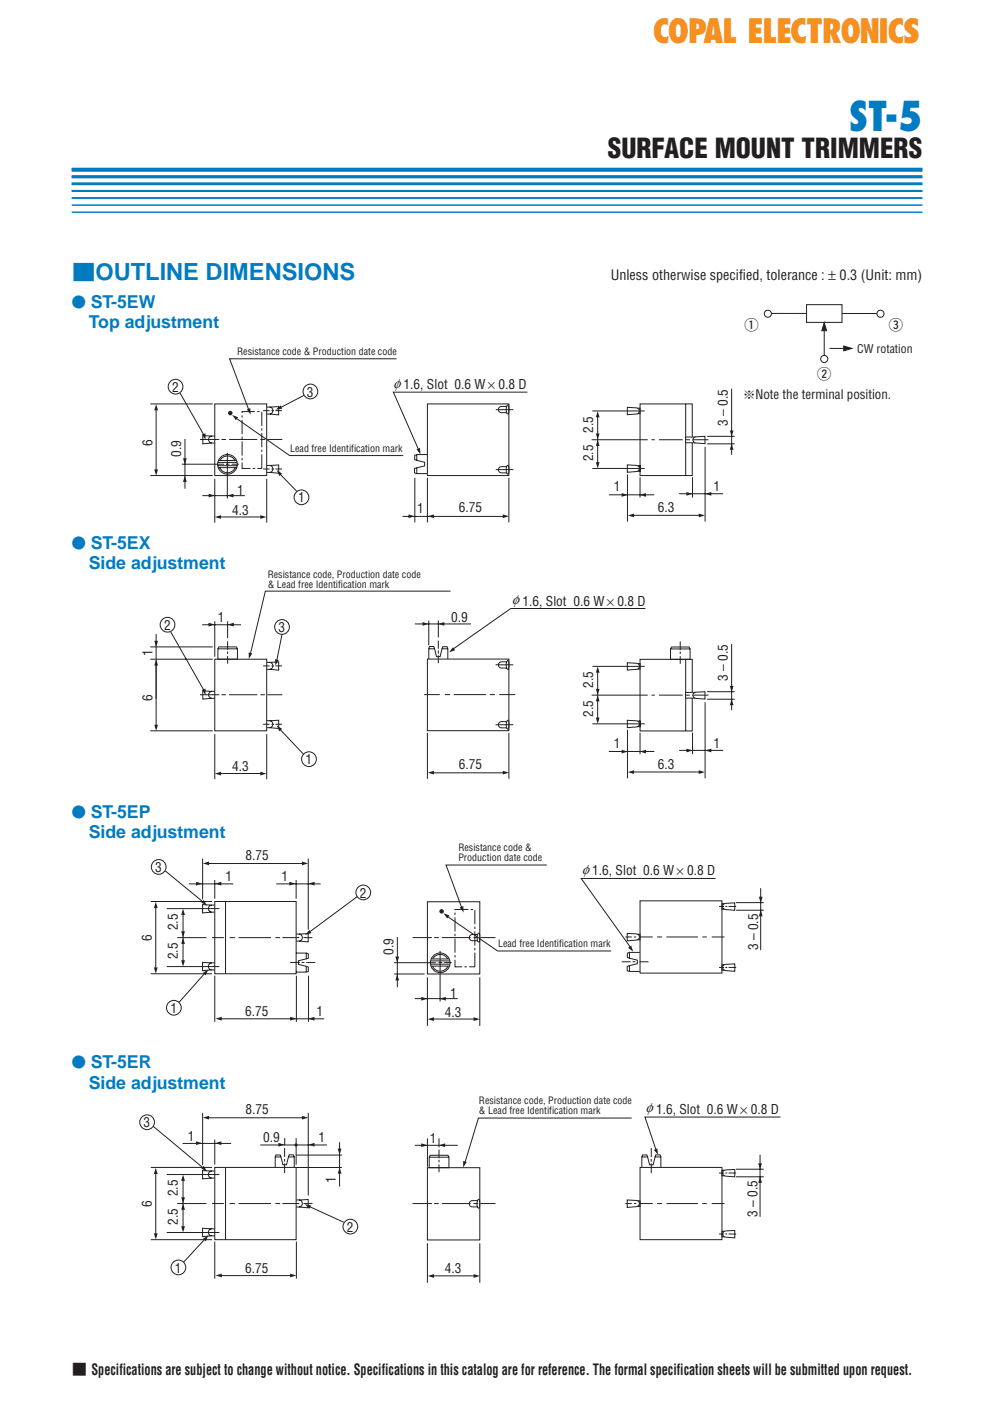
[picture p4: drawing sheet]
<svg xmlns="http://www.w3.org/2000/svg" width="210mm" height="297mm" viewBox="0 0 210 297" stroke-linecap="round" stroke-linejoin="round" font-family="sans-serif">
<path d="M15.2 35.8h179.6" fill="none" stroke="#007bc2" stroke-width=".77" stroke-linecap="butt"/>
<path d="M15.2 37.3h179.6" fill="none" stroke="#007bc2" stroke-width=".6"/>
<path d="M15.2 38.8h179.6" fill="none" stroke="#007bc2" stroke-width=".53"/>
<path d="M15.2 40.3h179.6" fill="none" stroke="#007bc2" stroke-width=".42"/>
<path d="M15.2 41.8h179.6" fill="none" stroke="#007bc2" stroke-width=".32"/>
<path d="M15.2 43.3h179.6M15.2 44.8h179.6" fill="none" stroke="#007bc2" stroke-width=".21"/>
<path d="M45.4 139.3h10.9v15.1h-10.9z" fill="none" stroke="#231f20" stroke-width=".21"/>
<g fill="#231f20">
<path d="M33 139.3l.4 1.3h-.8z"/>
<path d="M32.6 153.1h.8l-.4 1.3z"/>
<path d="M90.4 163.2l1.3-.4v.8z"/>
<path d="M106.2 162.8l1.3 .4-1.3 .4z"/>
</g>
<path d="M31.7 139.3h13.2M36.1 133.5l7 12.4M31.7 154.4h13.2M33 140.1v13.7M45.4 155.1v9.5M56.3 155.1v9.5M46.3 163.4h9.2" fill="none" stroke="#231f20" stroke-width=".21"/>
<path d="M58.5 153.3l1.1 .7-.6 .5z" fill="#231f20"/>
<path d="M44.7 146.1l-1.9-.1v1.7l1.9-.2M45.4 146.1a1.01 1.01 0 0 0-1.3 .4 .74 .74 0 0 0 .7 1h.6" fill="none" stroke="#231f20" stroke-width=".21"/>
<path d="M42.7 145.7l.7-.2v1.3z" fill="#231f20"/>
<path d="M56.3 139.9a1.01 1.01 0 0 1 1.3 .5 .74 .74 0 0 1-.7 1h-.6M57 139.9l1.9-.1v1.8l-1.9-.2M56.3 152.3a1.01 1.01 0 0 1 1.3 .4 .74 .74 0 0 1-.7 1h-.6M57 152.3l1.9-.1v1.7l-1.9-.2M59.2 154.1l4.9 5.3" fill="none" stroke="#231f20" stroke-width=".21"/>
<path d="M58.1 139.2l.8 .2-.7 1.2z" fill="#231f20"/>
<g fill="none" stroke="#231f20" stroke-width=".21">
<path d="M59.6 134l-1.1 5.5M90.3 139.2h17.2v15.2h-17.2zM135.2 139.3h11v15.1h-11zM144.9 139.3v15.1M42.2 146.8h4.1M46.8 146.8h.9M48.4 146.8h5.9M55 146.8h1M55.6 140.7h1.3M55.6 153h1.3M56.5 146.8h3.1M57.4 140.7h.5"/>
<path d="M57.4 153h.5M58.2 140.7h1.4M58.2 153h1.4M90.3 154.8v9.7M104.7 140.5h3.7M104.7 153.1h3.7M107.5 154.8v9.7M134.7 152.3h.5v1.2h-.5zM91.3 163.3h15.2"/>
</g>
<path d="M132.5 152.2l1.8 .1a.69 .69 0 0 1 .8 .7l-.3 .5-.5 .1-1.8 .1z" fill="#fff"/>
<path d="M132.5 152.2l1.8 .1a.69 .69 0 0 1 .8 .7l-.3 .5-.5 .1-1.8 .1zM134.7 140.2h.5v1.2h-.5z" fill="none" stroke="#231f20" stroke-width=".21"/>
<path d="M132.5 140l1.8 .1a.69 .69 0 0 1 .8 .8l-.3 .4-.5 .1-1.8 .2z" fill="#fff"/>
<path d="M132.5 140l1.8 .1a.69 .69 0 0 1 .8 .8l-.3 .4-.5 .1-1.8 .2z" fill="none" stroke="#231f20" stroke-width=".21"/>
<path d="M144.8 146.3h2.1v1.2h-2.1z" fill="#fff"/>
<path d="M144.8 146.3h2.1v1.2h-2.1z" fill="none" stroke="#231f20" stroke-width=".21"/>
<path d="M146.5 146.5l.5-.3 1.9-.1v1.6l-2.2-.3-.3-.4z" fill="#fff"/>
<g fill="none" stroke="#231f20" stroke-width=".21">
<path d="M154.6 136.1v13.9M125.1 152.9h11.1M125.1 140.8h11.1M126.3 141.4v11M128.6 158.8h9.6M132.6 154.2v10.2M135.2 154.8v4.5M143.5 158.5h9.3M146.3 154.8v4.5M146.5 146.5l.5-.3 1.9-.1v1.6l-2.2-.3-.3-.4zM149 148.4v16M149.4 146.1h5.8"/>
<path d="M149.4 147.7h5.8M133.5 163.1h14.4"/>
</g>
<g fill="#231f20">
<path d="M132.6 163.1l1.3-.4v.8z"/>
<path d="M147.6 162.7l1.3 .4-1.3 .4z"/>
<path d="M149 158.6l1.3-.4v.7z"/>
<path d="M145 158.2l1.3 .4-1.3 .3z"/>
<path d="M135.2 158.8l1.3-.4v.8z"/>
<path d="M131.3 158.4l1.3 .4-1.3 .4z"/>
<path d="M126.3 140.8l.4 1.3h-.8z"/>
<path d="M125.9 151.6h.8l-.4 1.3z"/>
<path d="M125.9 145.5h.8l-.4 1.3z"/>
<path d="M126.3 146.9l.4 1.3h-.8z"/>
</g>
<path d="M125 146.9h11.8M137.6 146.9h.7M139.2 146.9h5M144.9 146.9h.8M146.4 146.9h3.2" fill="none" stroke="#231f20" stroke-width=".21"/>
<g fill="#231f20">
<path d="M154.2 144.9h.8l-.4 1.3z"/>
<path d="M154.6 147.7l.4 1.3h-.8z"/>
<path d="M55 163l1.3 .4-1.3 .4z"/>
<path d="M45.4 163.4l1.3-.4v.8z"/>
</g>
<path d="M33 134v13.6M46 137.1h4.2v2.2h-4.2zM46 137.1l.2-.4h3.8l.2 .4M87.6 131.8h11.9M90.6 131.1v5.2M92.6 131.1v3.6M92.6 135.3v1.7M92.6 137.4v.7M92.6 138.5v1.6M136.3 128.6h-28.4l-12.4 8.7" fill="none" stroke="#231f20" stroke-width=".21"/>
<path d="M32.6 135.4h.8l-.4 1.3z" fill="#231f20"/>
<path d="M31.7 136.7h13.2M42.7 132h8.2M45.4 131.2v7.5M48.1 131.2v3.6M48.1 135.5v1.8M48.1 137.6v.5M48.1 138.6v1.6" fill="none" stroke="#231f20" stroke-width=".21"/>
<g fill="#231f20">
<path d="M44 131.6l1.4 .4-1.4 .3z"/>
<path d="M48.1 132l1.3-.4v.7z"/>
<path d="M52.5 137.8l.8 .2-.7 1.2z"/>
</g>
<path d="M95.2 124.9h-39.1l-3.2 13.1" fill="none" stroke="#231f20" stroke-width=".21"/>
<g fill="#231f20">
<path d="M89.3 131.4l1.3 .4-1.3 .4z"/>
<path d="M92.6 131.8l1.3-.4v.8z"/>
</g>
<path d="M141.6 137.1h4.2v2.2h-4.2zM141.6 137.1l.2-.4h3.8l.2 .4M143.7 135.5v1.8M143.7 137.6v.6M143.7 138.6v1.6M89.6 146.7h3.3M94 146.7h1.1M95.8 146.7h6.8M103.5 146.7h1.1M105.5 146.7h3.3" fill="none" stroke="#231f20" stroke-width=".21"/>
<path d="M95.7 136.7l.5 .7-1.3 .4z" fill="#231f20"/>
<g fill="none" stroke="#231f20" stroke-width=".21">
<path d="M90.6 139.3v-2.2h1.2l.4 1.6h.8l.4-1.6h1.2v2.2M90.6 137l.1-.4h.9l.2 .4M93.4 137.1l.1-.5h.9l.2 .5M107 139.8h-1a.66 .66 0 0 0-.7 .7 .66 .66 0 0 0 .7 .6h1.1M107.2 139.6l.1-.1a2.29 2.29 0 0 1 0 1.9l-.3-.6v-.7zM107 152.5h-1a.66 .66 0 0 0-.7 .6 .66 .66 0 0 0 .7 .7h1.1M107.2 152.2h.1a2.29 2.29 0 0 1 0 1.9l-.3-.6v-.8zM35.2 192h11.2M38.7 192.6v11.1M45.4 190.5h17.2v15.2h-17.2zM35.2 204.2h11.2M62.5 201.4h2.2v1.2l-1.7 .4v.7l1.7 .4v1.3h-2.2"/>
<path d="M64.7 201.4l.4 .1v.9l-.4 .2"/>
<circle cx="35.4" cy="132" r="1.56"/>
<circle cx="59.6" cy="132.5" r="1.56"/>
<circle cx="65.3" cy="160.4" r="1.56"/>
</g>
<g fill="#231f20">
<path d="M32.9 190.5l.4 1.3h-.8z"/>
<path d="M38.3 202.9h.8l-.4 1.3z"/>
<path d="M38.3 196.8h.8l-.4 1.3z"/>
<path d="M38.7 198.1l.4 1.3h-.8z"/>
</g>
<path d="M32.9 191.2v13.8M37.4 198.1h6.2M48.5 198.1h1.1M50.4 198.1h6.9M58.2 198.1h1" fill="none" stroke="#231f20" stroke-width=".21"/>
<g fill="#231f20">
<path d="M38.7 192l.4 1.3h-.8z"/>
<path d="M32.5 204.4h.8l-.4 1.3z"/>
</g>
<g fill="none" stroke="#231f20" stroke-width=".21">
<path d="M39.9 186.7h9.4M42.8 181.4v8.6M44.7 191.2l-1.9-.1v1.8l1.9-.2M45.3 191.2a1.02 1.02 0 0 0-1.2 .5 .74 .74 0 0 0 .7 1h.5M45.4 185.9v4M47.6 190.5v15.2M58.4 186.7h9.3M59.7 198.1h3.5M62.6 197.3a1.02 1.02 0 0 1 1.2 .5 .74 .74 0 0 1-.7 1h-.5M62.6 185.9v4M63.2 197.3l1.9-.1v1.8l-1.9-.2M64.1 198.1h1.9"/>
<path d="M65.1 181.4v15M44.7 203.4l-1.9-.1v1.8l1.9-.2M45.3 203.4a1.02 1.02 0 0 0-1.2 .5 .74 .74 0 0 0 .7 1h.5M61.3 203.3h2M63.7 203.3h.6M64.7 203.3h1.9"/>
</g>
<g fill="#231f20">
<path d="M41.4 186.3l1.3 .4-1.3 .4z"/>
<path d="M45.4 186.7l1.4-.4v.8z"/>
<path d="M61.1 186.3l1.3 .4-1.3 .4z"/>
<path d="M65.1 186.7l1.3-.4v.8z"/>
<path d="M42.5 190.7l.6-.6 .6 1.2z"/>
</g>
<path d="M34.9 184l8.2 6.7" fill="none" stroke="#231f20" stroke-width=".21"/>
<g fill="#231f20">
<path d="M42.9 205.5l1.1-.7-.5 1.3z"/>
<path d="M65.4 196.5l.4 .6-1.3 .4z"/>
</g>
<path d="M43.6 182.4h20.6M75.5 189.4l-10.1 7.5M43.3 205.5l-5.5 6.2" fill="none" stroke="#231f20" stroke-width=".21"/>
<g fill="#231f20">
<path d="M63.8 182l1.3 .4-1.3 .4z"/>
<path d="M42.9 182.4l1.3-.4v.8z"/>
</g>
<g fill="none" stroke="#231f20" stroke-width=".21">
<path d="M83.9 198v10.6M90.3 190.5h11.1v15.3h-11.1zM115.5 182.7h-21.3l3.4 9.3M83.3 205.8h6.4M87.6 211h9.1M90.3 206.5v10.2M91 203.7h4M91 203h4M91 204.1h3.9M91.1 202.6h3.8M92.6 203.4h.8M93 200.9v10.7"/>
<path d="M93.9 203.4h1.5M101.4 206.5v10.2"/>
</g>
<path d="M96.1 192.1h4.2v12.2h-4.2z" fill="none" stroke="#231f20" stroke-width=".21" stroke-dasharray="3 .5 .5 .5" stroke-linecap="butt"/>
<g fill="#231f20">
<path d="M83.9 205.8l.4 1.3h-.8z"/>
<path d="M83.5 202.1h.8l-.4 1.3z"/>
<path d="M89 210.6l1.3 .4-1.3 .4z"/>
<path d="M92.9 211l1.3-.4v.8z"/>
<path d="M97.1 191.7l.8-.3v1.4z"/>
</g>
<path d="M87.1 198.1h4.1M91.7 198.1h1M93.3 198.1h6.1M100 198.1h1M100.9 197.4h-1.1a.66 .66 0 0 0-.7 .7 .66 .66 0 0 0 .7 .6h1.1M101 197.2l.2-.1a2.29 2.29 0 0 1 0 1.9l-.4-.5v-.8zM101.5 198.1h3.2M135.2 190.3h17.3v15.3h-17.3zM151.2 185.6h-28.4l10.5 14.7M155.5 190.7h5.8M155.5 192.3h5.8M160.7 187.6v13.1" fill="none" stroke="#231f20" stroke-width=".21"/>
<g fill="#231f20">
<path d="M160.3 189.5h.8l-.4 1.3z"/>
<path d="M160.7 192.3l.4 1.3h-.8z"/>
<path d="M132.7 200.2l.6-.4 .5 1.3z"/>
</g>
<path d="M134.7 197.4h.5v1.1h-.5z" fill="none" stroke="#231f20" stroke-width=".21"/>
<path d="M132.5 197.2l1.8 .1a.7 .7 0 0 1 .8 .7l-.3 .5-.5 .1-1.8 .2z" fill="#fff"/>
<path d="M132.5 197.2l1.8 .1a.7 .7 0 0 1 .8 .7l-.3 .5-.5 .1-1.8 .2zM131.3 203.2h1.9M133.6 203.2h.6M135.1 203.2h1.9M152.5 203.8h.5v1.2h-.5z" fill="none" stroke="#231f20" stroke-width=".21"/>
<path d="M152.8 204l.5-.3 1.9-.1v1.6l-2.3-.3-.3-.4z" fill="#fff"/>
<path d="M152.5 190.9h.5v1.2h-.5zM151.9 204.4h1.1M152.8 204l.5-.3 1.9-.1v1.6l-2.3-.3-.3-.4zM153.2 204.4h.4M153.9 204.4h1.6" fill="none" stroke="#231f20" stroke-width=".21"/>
<path d="M152.8 191.1l.5-.2 1.9-.2v1.6l-2.3-.3-.3-.4z" fill="#fff"/>
<path d="M132.1 197.9h1.4M133.9 197.9h.5M135.1 197.9h2.8M138.8 197.9h1.1M140.8 197.9h6.6M148.4 197.9h.9M150.4 197.9h2.6M151.9 191.5h1.1M152.8 191.1l.5-.2 1.9-.2v1.6l-2.3-.3-.3-.4zM153.2 191.5h.4M153.9 191.5h1.6M91 215.3h9.2" fill="none" stroke="#231f20" stroke-width=".21"/>
<g fill="#231f20">
<path d="M90.4 215.3l1.3-.4v.8z"/>
<path d="M100.1 214.9l1.3 .4-1.3 .4z"/>
</g>
<path d="M46.4 215.2h22.1M83.3 203.4h8.8" fill="none" stroke="#231f20" stroke-width=".21"/>
<g fill="#231f20">
<path d="M61.3 214.8l1.3 .4-1.3 .4z"/>
<path d="M45.5 215.2l1.3-.4v.8z"/>
</g>
<path d="M31.9 190.5h12.9M44.8 198.1h2.5M31.9 205.7h12.9M45.4 206.1v9.8M62.6 206.1v9.8M65.2 206.1v9.8" fill="none" stroke="#231f20" stroke-width=".21"/>
<path d="M65.1 215.2l1.3-.4v.8z" fill="#231f20"/>
<g fill="none" stroke="#231f20" stroke-width=".21">
<path d="M64.7 204.1l.4 .2v.9l-.4 .2M94.6 202.6a1.77 1.77 0 0 0-3.2 0M94.6 204.1a1.77 1.77 0 0 1-1.6 1.1 1.77 1.77 0 0 1-1.6-1.1M132.9 204l-.4 .2v.9l.4 .1M133 201.2l-.5 .2v.9l.5 .1M135.2 201.2h-2.2v1.2l1.6 .4v.8l-1.6 .4v1.2h2.2M35.2 248.1h11.2M38.7 248.8v11.1M45.4 246.6h17.2v15.3h-17.2zM35.2 260.4h11.2"/>
<circle cx="33.5" cy="183.2" r="1.56"/>
<circle cx="76.7" cy="188.5" r="1.56"/>
<circle cx="36.7" cy="212.9" r="1.56"/>
<circle cx="93" cy="203.4" r="2.08"/>
</g>
<g fill="#231f20">
<path d="M32.9 246.7l.4 1.3h-.8z"/>
<path d="M38.3 259.1h.8l-.4 1.3z"/>
<path d="M38.3 252.9h.8l-.4 1.4z"/>
<path d="M38.7 254.3l.4 1.3h-.8z"/>
</g>
<path d="M32.9 247.3v13.8M37.4 254.3h6.2M48.5 254.3h1.1M50.4 254.3h6.9M58.2 254.3h1" fill="none" stroke="#231f20" stroke-width=".21"/>
<g fill="#231f20">
<path d="M38.7 248.2l.4 1.3h-.8z"/>
<path d="M32.5 260.6h.8l-.4 1.3z"/>
</g>
<g fill="none" stroke="#231f20" stroke-width=".21">
<path d="M42.8 235.1v11.1M65.1 235.1v17.5M38.6 241.6h10.2M44.7 247.4l-1.9-.1v1.8l1.9-.2M44.7 259.6l-1.9-.1v1.8l1.9-.2M45.3 247.4a1.02 1.02 0 0 0-1.2 .4 .74 .74 0 0 0 .7 1.1h.5M45.3 259.6a1.02 1.02 0 0 0-1.2 .5 .74 .74 0 0 0 .7 1h.5M45.4 240.8v5.3M47.6 246.6v15.3M55 241.9h14.1M59.7 254.3h3.5M62.6 253.5a1.02 1.02 0 0 1 1.2 .5 .74 .74 0 0 1-.7 1h-.5"/>
<path d="M62.6 240.4v5.7M63.2 253.5l1.9-.1v1.8l-1.9-.2M64.1 254.3h1.9"/>
</g>
<g fill="#231f20">
<path d="M41.4 241.1l1.3 .4-1.3 .4z"/>
<path d="M45.4 241.5l1.4-.4v.8z"/>
<path d="M58.8 241.4l1.3 .4-1.3 .4z"/>
<path d="M65.1 241.8l1.3-.4v.8z"/>
<path d="M42.5 246.9l.6-.6 .6 1.2z"/>
</g>
<path d="M32.4 238l10.7 8.9" fill="none" stroke="#231f20" stroke-width=".21"/>
<g fill="#231f20">
<path d="M42.9 261.7l1.1-.7-.5 1.2z"/>
<path d="M64.4 254.4l1.3 .3-.3 .7z"/>
</g>
<path d="M43.6 236.1h20.6M43.3 261.7l-4.5 4.9" fill="none" stroke="#231f20" stroke-width=".21"/>
<g fill="#231f20">
<path d="M63.8 235.7l1.3 .4-1.3 .4z"/>
<path d="M42.9 236.1l1.3-.4v.8z"/>
</g>
<path d="M90.3 246.7h11.1v15.3h-11.1zM90.3 262.7v8.3M101.4 262.7v8.3" fill="none" stroke="#231f20" stroke-width=".21"/>
<path d="M97.8 245.3l.8 .2-.8 1.1z" fill="#231f20"/>
<path d="M87.1 254.3h4.1M91.7 254.3h1M93.3 254.3h6.1M100 254.3h1M101.5 254.3h3.2M135.2 246.6h17.3v15.3h-17.3zM155.5 247h5.8M155.5 248.6h5.8M160.6 244v13.1" fill="none" stroke="#231f20" stroke-width=".21"/>
<g fill="#231f20">
<path d="M160.2 245.8h.8l-.4 1.3z"/>
<path d="M160.6 248.6l.4 1.3h-.8z"/>
<path d="M138.1 242.9l.7-.3 .2 1.4z"/>
</g>
<path d="M134.7 253.7h.5v1.2h-.5z" fill="none" stroke="#231f20" stroke-width=".21"/>
<path d="M132.5 253.5l1.8 .1a.7 .7 0 0 1 .8 .8l-.3 .4-.5 .1-1.8 .2z" fill="#fff"/>
<path d="M132.5 253.5l1.8 .1a.7 .7 0 0 1 .8 .8l-.3 .4-.5 .1-1.8 .2zM152.5 260.1h.5v1.2h-.5z" fill="none" stroke="#231f20" stroke-width=".21"/>
<path d="M152.8 260.3l.5-.2 1.9-.2v1.6l-2.3-.3-.3-.4z" fill="#fff"/>
<path d="M152.5 247.2h.5v1.2h-.5zM151.9 260.7h1.1M152.8 260.3l.5-.2 1.9-.2v1.6l-2.3-.3-.3-.4zM153.2 260.7h.4M153.9 260.7h1.6" fill="none" stroke="#231f20" stroke-width=".21"/>
<path d="M152.8 247.4l.5-.2 1.9-.1v1.5l-2.3-.2-.3-.5z" fill="#fff"/>
<path d="M132.1 254.3h1.4M133.9 254.3h.5M135.1 254.3h2.8M138.8 254.3h1.1M140.8 254.3h6.6M148.4 254.3h.9M150.4 254.3h2.6M151.9 247.8h1.1M152.8 247.4l.5-.2 1.9-.1v1.5l-2.3-.2-.3-.5zM153.2 247.8h.4M153.9 247.8h1.6M91 269.5h9.2" fill="none" stroke="#231f20" stroke-width=".21"/>
<g fill="#231f20">
<path d="M90.4 269.6l1.3-.4v.8z"/>
<path d="M100.1 269.2l1.3 .4-1.3 .4z"/>
</g>
<path d="M46.4 269.5h15.2" fill="none" stroke="#231f20" stroke-width=".21"/>
<g fill="#231f20">
<path d="M61.3 269.1l1.3 .4-1.3 .4z"/>
<path d="M45.5 269.5l1.3-.4v.8z"/>
</g>
<g fill="none" stroke="#231f20" stroke-width=".21">
<path d="M31.9 246.6h12.9M44.8 254.3h2.5M60.1 242.5v1.9M60.1 244.8v.6M60.1 245.8v2M60.1 240.4v1.6M62.6 246.7h9.6M62.6 244h9.6M65.4 254.9l7.2 3.3M71.7 241.3v9.4M87.6 242h9.1M31.9 261.9h12.9"/>
<path d="M45.4 262.3v7.8M62.6 262.3v7.8"/>
</g>
<g fill="#231f20">
<path d="M89 241.6l1.3 .3-1.3 .4z"/>
<path d="M92.7 241.9l1.3-.3v.7z"/>
</g>
<path d="M133.4 236.2h-32.3l-2.9 9.6M137.6 242.5v1.9M137.6 244.8v.6M137.6 245.8v2" fill="none" stroke="#231f20" stroke-width=".21"/>
<g fill="#231f20">
<path d="M71.3 242.7h.8l-.4 1.3z"/>
<path d="M71.7 246.6l.4 1.4h-.8z"/>
</g>
<g fill="none" stroke="#231f20" stroke-width=".21">
<path d="M164.9 236h-28.7l2.4 7.1M58.1 246.6v-2.2h1.3l.4 1.7h.7l.4-1.7h1.3v2.2M58.1 244.4l.2-.4h.9l.2 .4M60.9 244.4l.2-.4h.9l.2 .4M90.3 240.5v6M90.7 244.5h4.1v2.2h-4.1zM90.7 244.5l.2-.4h3.7l.2 .4M92.7 240.5v1.9M92.7 242.9v1.8M92.7 245v.6M92.7 246v1.7M100.9 253.7h-1.1a.66 .66 0 0 0-.7 .6 .66 .66 0 0 0 .7 .7h1.1"/>
<path d="M101 253.4h.1a2.29 2.29 0 0 1 0 1.9l-.3-.6v-.8zM135.6 246.6v-2.2h1.2l.4 1.7h.8l.4-1.7h1.2v2.2M135.6 244.4l.1-.4h.9l.2 .4M138.4 244.4l.1-.4h.9l.2 .4"/>
<circle cx="31.1" cy="237.1" r="1.56"/>
<circle cx="74" cy="259.1" r="1.56"/>
<circle cx="37.7" cy="267.8" r="1.56"/>
</g>
<g fill="#231f20">
<path d="M90.4 109.1l1.3-.4v.8z"/>
<path d="M106.2 108.7l1.3 .4-1.3 .4z"/>
<circle cx="62.5" cy="241.9" r=".34"/>
</g>
<path d="M90.3 85.3h17.2v15.2h-17.2zM104.7 86.5h3.7M104.7 99.2h3.7M111.4 82.8h-28.3l5.6 12.8M85 109.1h21.5M87.6 100.9v9.5M90.3 100.9v9.5M107.5 100.9v9.5" fill="none" stroke="#231f20" stroke-width=".21"/>
<path d="M86.3 108.7l1.3 .4-1.3 .4z" fill="#231f20"/>
<path d="M88 98.8l-.4 .2v.9l.4 .1M88 96l-.4 .2v.9l.4 .2M90.2 96h-2.2v1.3l1.7 .4v.7l-1.7 .4v1.3h2.2M107 85.9h-1a.66 .66 0 0 0-.7 .6 .66 .66 0 0 0 .7 .7h1.1M107 98.6h-1a.66 .66 0 0 0-.7 .6 .66 .66 0 0 0 .7 .7h1.1M107.2 85.6h.1a2.28 2.28 0 0 1 0 1.9l-.3-.6v-.7zM107.2 98.4l.1-.1a2.28 2.28 0 0 1 0 1.9l-.3-.6v-.7z" fill="none" stroke="#231f20" stroke-width=".21"/>
<path d="M88 94.9l.7-.3 .1 1.4z" fill="#231f20"/>
<path d="M45.4 85.3h10.9v15.2h-10.9z" fill="none" stroke="#231f20" stroke-width=".21"/>
<path d="M51.1 87h4.2v12h-4.2z" fill="none" stroke="#231f20" stroke-width=".21" stroke-dasharray="3 .5 .5 .5" stroke-linecap="butt"/>
<g fill="#231f20">
<path d="M33 85.4l.4 1.3h-.8z"/>
<path d="M32.6 99.2h.8l-.4 1.3z"/>
</g>
<g fill="none" stroke="#231f20" stroke-width=".21">
<path d="M83.7 75.8h-35.2l4.1 11M31.7 85.3h13.2M33 86.1v13.7M38.4 98.1h9M39.1 92.7v10.5M47.7 98.1h.8M48 95.6v9.7M48.9 98.1h1.6M31.7 100.5h13.2M42.7 104.7h9M45.4 101.2v9.2M46.3 109.2h9.2"/>
<path d="M56.3 101.2v9.2"/>
</g>
<g fill="#231f20">
<path d="M39.1 100.5l.3 1.3h-.7z"/>
<path d="M38.7 96.8h.7l-.3 1.3z"/>
<path d="M55 108.8l1.3 .4-1.3 .4z"/>
<path d="M45.4 109.2l1.3-.4v.8z"/>
</g>
<path d="M38 83l5.1 9" fill="none" stroke="#231f20" stroke-width=".21"/>
<path d="M58.5 99.3l1.1 .8-.6 .5z" fill="#231f20"/>
<path d="M44.7 92.1l-1.9-.1v1.8l1.9-.2M45.4 92.1a1.01 1.01 0 0 0-1.3 .5 .74 .74 0 0 0 .7 1h.6" fill="none" stroke="#231f20" stroke-width=".21"/>
<path d="M42.7 91.8l.7-.2v1.3z" fill="#231f20"/>
<path d="M56.3 86a1.01 1.01 0 0 1 1.3 .5 .74 .74 0 0 1-.7 1h-.6M56.3 98.3a1.01 1.01 0 0 1 1.3 .5 .74 .74 0 0 1-.7 1h-.6M57 86l1.9-.1v1.7l-1.9-.1M57 98.3l1.9-.1v1.8l-1.9-.2M59.2 100.2l3.5 3.6" fill="none" stroke="#231f20" stroke-width=".21"/>
<path d="M58.3 86.5l1-.9 .3 .8z" fill="#231f20"/>
<path d="M64.3 83.5l-5 2.6" fill="none" stroke="#231f20" stroke-width=".21"/>
<path d="M49 87.7l1.3 .5-.5 .6z" fill="#231f20"/>
<path d="M49.9 88.4l11.3 7.8h24" fill="none" stroke="#231f20" stroke-width=".21"/>
<path d="M52.1 86.5l.8-.3v1.4z" fill="#231f20"/>
<g fill="none" stroke="#231f20" stroke-width=".21">
<path d="M42.2 92.8h4.1M46.8 92.8h.9M48.4 92.8h5.9M55 92.8h1M55.6 86.8h1.3M55.6 99.1h1.3M56.5 92.8h3.1M57.4 86.8h.5M57.4 99.1h.5M58.2 86.8h1.4M58.2 99.1h1.4M134.7 98.4h.5v1.2h-.5z"/>
<path d="M135.2 85.3h11v15.2h-11zM144.9 85.3v15.2"/>
</g>
<path d="M132.5 98.2l1.8 .1a.69 .69 0 0 1 .8 .8l-.3 .4-.5 .1-1.8 .2z" fill="#fff"/>
<path d="M132.5 98.2l1.8 .1a.69 .69 0 0 1 .8 .8l-.3 .4-.5 .1-1.8 .2zM134.7 86.2h.5v1.2h-.5z" fill="none" stroke="#231f20" stroke-width=".21"/>
<path d="M132.5 86.1l1.8 .1a.69 .69 0 0 1 .8 .7l-.3 .4-.5 .2-1.8 .1z" fill="#fff"/>
<path d="M132.5 86.1l1.8 .1a.69 .69 0 0 1 .8 .7l-.3 .4-.5 .2-1.8 .1z" fill="none" stroke="#231f20" stroke-width=".21"/>
<path d="M144.8 92.3h2.1v1.2h-2.1z" fill="#fff"/>
<path d="M144.8 92.3h2.1v1.2h-2.1z" fill="none" stroke="#231f20" stroke-width=".21"/>
<path d="M146.5 92.6l.5-.3 1.9-.1v1.5l-2.2-.2-.3-.5z" fill="#fff"/>
<g fill="none" stroke="#231f20" stroke-width=".21">
<path d="M125.1 99h11.1M125.1 86.8h11.1M126.3 87.5v10.9M146.5 92.6l.5-.3 1.9-.1v1.5l-2.2-.2-.3-.5zM149 94.4v15.8M149.4 92.2h5.8M149.4 93.8h5.8M154.6 82.1v14M128.6 104.5h9.6M132.6 100.2v10M133.5 108.9h14.4M135.2 100.8v4.3"/>
<path d="M143.5 104.3h9.3M146.3 100.8v4.3"/>
</g>
<g fill="#231f20">
<path d="M132.6 108.9l1.3-.4v.8z"/>
<path d="M147.6 108.5l1.3 .4-1.3 .4z"/>
<path d="M149 104.3l1.3-.4v.8z"/>
<path d="M145 103.9l1.3 .4-1.3 .4z"/>
<path d="M135.2 104.6l1.3-.4v.8z"/>
<path d="M131.3 104.2l1.3 .4-1.3 .4z"/>
<path d="M126.3 86.9l.4 1.3h-.8z"/>
<path d="M125.9 97.6h.8l-.4 1.3z"/>
<path d="M125.9 91.6h.8l-.4 1.3z"/>
<path d="M126.3 92.9l.4 1.3h-.8z"/>
</g>
<path d="M125 92.9h11.8M137.6 92.9h.7M139.2 92.9h5M144.9 92.9h.8M146.4 92.9h3.2" fill="none" stroke="#231f20" stroke-width=".21"/>
<g fill="#231f20">
<path d="M154.2 90.9h.8l-.4 1.3z"/>
<path d="M154.6 93.7l.4 1.3h-.8z"/>
</g>
<g fill="none" stroke="#231f20" stroke-width=".21">
<path d="M46 98.4h4.1M46 97.7h4.1M46.1 98.8h3.9M46.2 97.3h3.7M49.6 97.3a1.77 1.77 0 0 0-3.1 0M49.7 98.8a1.77 1.77 0 0 1-1.6 1.1 1.77 1.77 0 0 1-1.7-1.1"/>
<circle cx="37.1" cy="81.7" r="1.56"/>
<circle cx="48.1" cy="98.1" r="2.08"/>
<circle cx="65.6" cy="82.7" r="1.56"/>
<circle cx="63.7" cy="105.1" r="1.56"/>
</g>
<g fill="#231f20">
<path d="M44.1 104.3l1.3 .4-1.3 .4z"/>
<path d="M48 104.7l1.3-.4v.8z"/>
<path d="M93.7 192.9l1.3 .5-.5 .6z"/>
<circle cx="48.6" cy="87.3" r=".48"/>
</g>
<path d="M94.6 193.7l10.5 7.2h24" fill="none" stroke="#231f20" stroke-width=".21"/>
<circle cx="93.3" cy="192.5" r=".48" fill="#231f20"/>
<g fill="none" stroke="#231f20" stroke-width=".21">
<path d="M163 66.2h22.2"/>
<circle cx="162.2" cy="66.3" r=".75"/>
<circle cx="186" cy="66.3" r=".75"/>
</g>
<path d="M170.4 64.4h7.5v3.7h-7.5z" fill="#fff"/>
<g fill="none" stroke="#231f20" stroke-width=".21">
<path d="M170.4 64.4h7.5v3.7h-7.5zM174.1 69.9v5.2"/>
<circle cx="174.1" cy="75.8" r=".75"/>
</g>
<path d="M174.1 68.1l.5 1.8h-1z" fill="#231f20"/>
<path d="M174.1 68.1l.5 1.8h-1zM175.2 73.6h3" fill="none" stroke="#231f20" stroke-width=".21"/>
<path d="M178.2 73.1l1.8 .5-1.8 .5z" fill="#231f20"/>
<path d="M178.2 73.1l1.8 .5-1.8 .5z" fill="none" stroke="#231f20" stroke-width=".21"/>
<text font-size="8.5" fill="#007bc2" x="179.4" y="27.7">ST-5</text>
<text font-size="6.9" fill="#f7901e" x="137.9" y="9.1">COPAL ELECTRONICS</text>
<text font-size="5.7" fill="#231f20" x="128.4" y="33.4">SURFACE MOUNT TRIMMERS</text>
<text font-size="4.5" fill="#007bc2" x="15.2" y="59.2">■OUTLINE DIMENSIONS</text>
<g font-size="3.7" fill="#007bc2">
<text x="15.2" y="65">● ST-5EW</text>
<text x="18.8" y="69.3">Top adjustment</text>
<text x="15.2" y="115.9">● ST-5EX</text>
<text x="18.8" y="120.2">Side adjustment</text>
<text x="15.2" y="172.8">● ST-5EP</text>
<text x="18.8" y="177.1">Side adjustment</text>
<text x="15.2" y="225.7">● ST-5ER</text>
<text x="18.8" y="230">Side adjustment</text>
</g>
<text font-size="3.2" fill="#231f20" x="15.2" y="290.5">■ Specifications are subject to change without notice. Specifications in this catalog are for reference. The formal specification sheets will be submitted upon request.</text>
<g font-size="3" fill="#231f20">
<text x="129" y="59.2">Unless otherwise specified, tolerance : ± 0.3 (Unit: mm)</text>
<text x="157.3" y="69.6">1</text>
<text x="187.8" y="69.6">3</text>
<text x="83" y="81.9">φ 1.6, Slot 0.6 W × 0.8 D</text>
<text x="172.6" y="80.1">2</text>
<text x="108.2" y="127.6">φ 1.6, Slot 0.6 W × 0.8 D</text>
<text x="122.9" y="184.6">φ 1.6, Slot 0.6 W × 0.8 D</text>
<text x="136.4" y="235">φ 1.6, Slot 0.6 W × 0.8 D</text>
</g>
<g font-size="2.8" fill="#231f20">
<text x="36.4" y="82.8">2</text>
<text x="64.8" y="83.8">3</text>
<text x="153.7" y="89.9" transform="rotate(-90 153.7 89.9)">3 – 0.5</text>
<text x="32.2" y="94.2" transform="rotate(-90 32.2 94.2)">6</text>
<text x="125.3" y="91.4" transform="rotate(-90 125.3 91.4)">2.5</text>
<text x="38.3" y="96.5" transform="rotate(-90 38.3 96.5)">0.9</text>
<text x="125.3" y="97.4" transform="rotate(-90 125.3 97.4)">2.5</text>
<text x="50.1" y="104.5">1</text>
<text x="63" y="106.2">1</text>
<text x="129.7" y="103.7">1</text>
<text x="150.7" y="103.7">1</text>
<text x="49" y="108.7">4.3</text>
<text x="88.1" y="108.4">1</text>
<text x="97" y="108.2">6.75</text>
<text x="139" y="108.2">6.3</text>
<text x="46" y="131.4">1</text>
<text x="95.3" y="131.3">0.9</text>
<text x="34.7" y="133.1">2</text>
<text x="58.8" y="133.5">3</text>
<text x="32.2" y="138.7" transform="rotate(-90 32.2 138.7)">1</text>
<text x="153.7" y="143.9" transform="rotate(-90 153.7 143.9)">3 – 0.5</text>
<text x="32.2" y="148.1" transform="rotate(-90 32.2 148.1)">6</text>
<text x="125.3" y="145.3" transform="rotate(-90 125.3 145.3)">2.5</text>
<text x="125.3" y="151.4" transform="rotate(-90 125.3 151.4)">2.5</text>
<text x="64.5" y="161.5">1</text>
<text x="129.7" y="158">1</text>
<text x="150.7" y="158">1</text>
<text x="49" y="162.9">4.3</text>
<text x="97" y="162.4">6.75</text>
<text x="139" y="162.5">6.3</text>
<text x="32.8" y="184.2">3</text>
<text x="51.9" y="181.7">8.75</text>
<text x="47.7" y="186.2">1</text>
<text x="59.4" y="186.2">1</text>
<text x="76" y="189.6">2</text>
<text x="37.6" y="196.5" transform="rotate(-90 37.6 196.5)">2.5</text>
<text x="32.1" y="198.9" transform="rotate(-90 32.1 198.9)">6</text>
<text x="37.6" y="202.7" transform="rotate(-90 37.6 202.7)">2.5</text>
<text x="83.1" y="201.8" transform="rotate(-90 83.1 201.8)">0.9</text>
<text x="160.2" y="200.8" transform="rotate(-90 160.2 200.8)">3 – 0.5</text>
<text x="36" y="214">1</text>
<text x="51.8" y="214.7">6.75</text>
<text x="66.9" y="214.7">1</text>
<text x="94" y="214.8">4.3</text>
<text x="95.1" y="210.7">1</text>
<text x="30.3" y="238.2">3</text>
<text x="51.9" y="235.4">8.75</text>
<text x="39.7" y="241">1</text>
<text x="55.6" y="241.3">0.9</text>
<text x="67.3" y="241.3">1</text>
<text x="90.8" y="241.6">1</text>
<text x="70.9" y="250" transform="rotate(-90 70.9 250)">1</text>
<text x="32.1" y="255.1" transform="rotate(-90 32.1 255.1)">6</text>
<text x="37.6" y="252.7" transform="rotate(-90 37.6 252.7)">2.5</text>
<text x="160" y="257.1" transform="rotate(-90 160 257.1)">3 – 0.5</text>
<text x="37.6" y="258.8" transform="rotate(-90 37.6 258.8)">2.5</text>
<text x="73.3" y="260.2">2</text>
<text x="37" y="268.8">1</text>
<text x="51.8" y="269">6.75</text>
<text x="94" y="269">4.3</text>
</g>
<g font-size="2.5" fill="#231f20">
<text x="181.1" y="74.6">CW rotation</text>
<text x="156.9" y="84.4">※Note the terminal position.</text>
</g>
<g font-size="2.1" fill="#231f20">
<text x="50.1" y="75.1">Resistance code &amp; Production date code</text>
<text x="61.3" y="95.6">Lead free Identification mark</text>
<text x="56.6" y="122.1">Resistance code, Production date code</text>
<text x="56.6" y="124.2">&amp; Lead free Identification mark</text>
<text x="96.8" y="179.9">Resistance code &amp;</text>
<text x="96.8" y="182">Production date code</text>
<text x="105.2" y="200.1">Lead free Identification mark</text>
<text x="101.2" y="233.3">Resistance code, Production date code</text>
<text x="101.2" y="235.4">&amp; Lead free Identification mark</text>
</g>
</svg>
